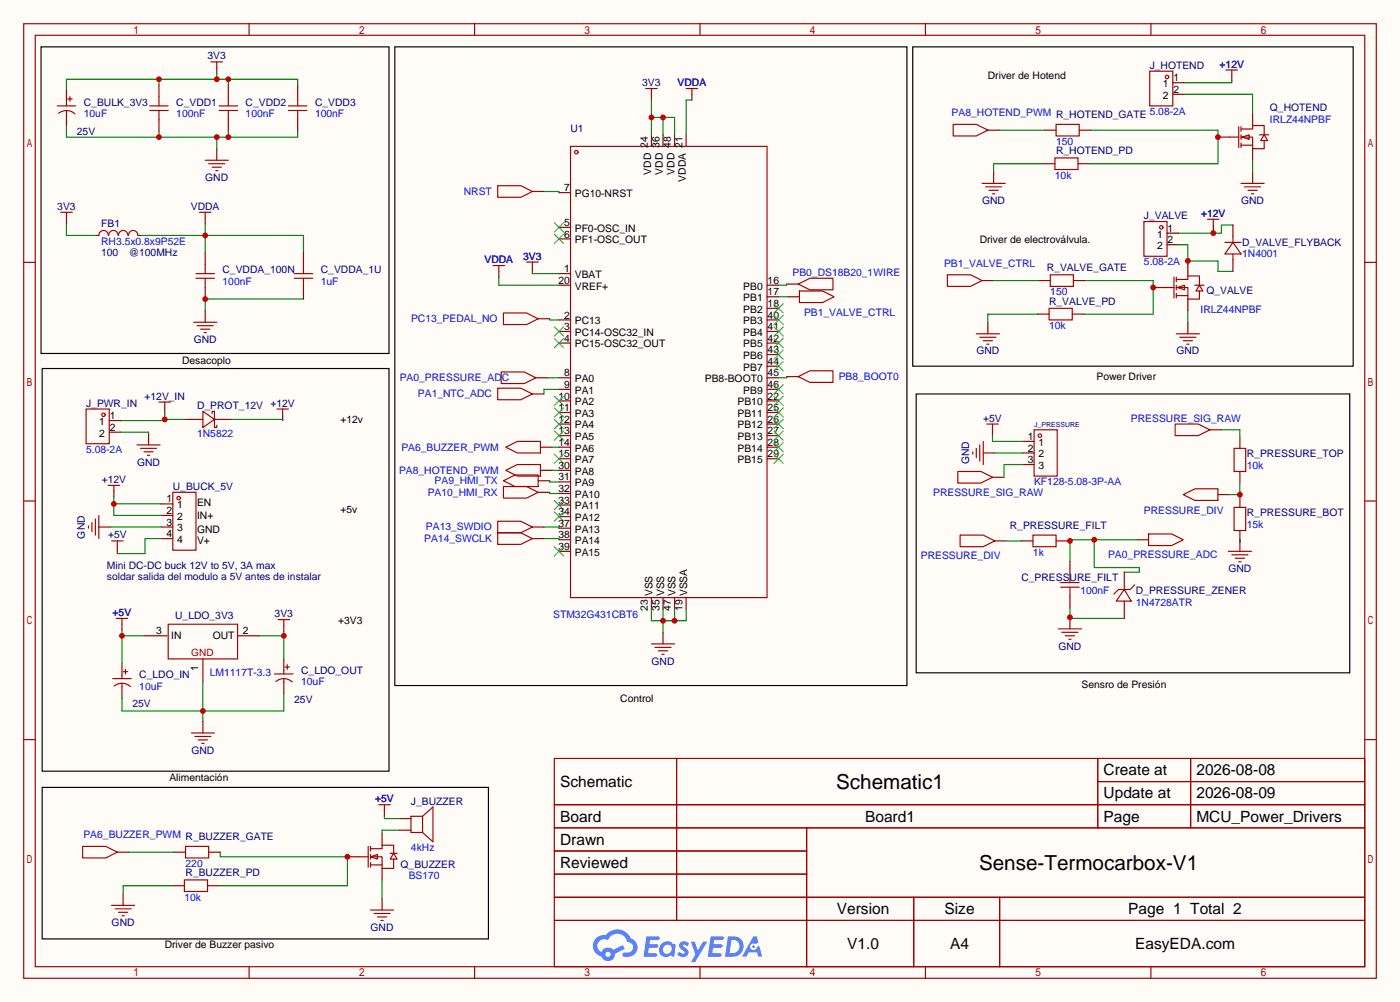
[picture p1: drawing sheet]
<svg xmlns="http://www.w3.org/2000/svg" width="308mm" height="220mm" viewBox="0 0 308 220" stroke-linecap="round" stroke-linejoin="round" font-family="sans-serif">
<path d="M0 0h307.6v220h-307.6z" fill="#fffcf7"/>
<g fill="none" stroke="#a10000" stroke-width=".25">
<path d="M5.2 5.2h297.2v209.6h-297.2zM7.7 7.7h292.1v204.5h-292.1zM54.7 5.2v2.5M104.3 5.2v2.5M153.8 5.2v2.5M203.3 5.2v2.5M252.9 5.2v2.5M5.2 57.6h2.5M299.8 57.6h2.6M5.2 110h2.5M299.8 110h2.6M5.2 162.4h2.5"/>
<path d="M121.8 166.5h178v45.7h-178zM121.8 176.7h178M148.7 166.5v35.6M241.2 166.5v15.2M241.2 171.6h58.6M261.6 166.5v15.2M299.8 162.4h2.6M121.8 181.7h178M121.8 186.8h55.4M121.8 197h178M121.8 191.9h55.4M177.2 181.7v30.5"/>
<path d="M200.8 197v15.2M219.6 197v15.2M54.7 212.2v2.6M104.3 212.2v2.6M121.8 202.1h178M153.8 212.2v2.6M203.3 212.2v2.6M252.9 212.2v2.6"/>
</g>
<g fill="#5487ff">
<path d="M149.5 206.9a1.3 1.3 0 0 1 1.9 .3l-.4 .6a.54 .54 0 0 0-1-.2l.2 .2a1.28 1.28 0 0 1 .8 2 1.53 1.53 0 0 1-2.2-.3l.5-.6 .8 .5a.31 .31 0 0 0 .3-.3 .31 .31 0 0 0-.2-.4 1.12 1.12 0 0 1-.7-1.8z"/>
<path d="M151.8 206.7h.8l.7 2 1.2-2h.9l-2.7 4.5h-.9l1-1.6z"/>
<path d="M142 205.5h2.3a.46 .46 0 0 1 .5 .1 .46 .46 0 0 1 .1 .5l-.3 .2h-1.8l-.1 1h1.6a.4 .4 0 0 1 .3 .4 .4 .4 0 0 1-.4 .4h-1.6l-.2 1.2 1.4-.1a.46 .46 0 0 1 .5 .1 .46 .46 0 0 1 .1 .5l-.4 .2h-2.6z"/>
<path d="M156.1 205.5h2.3a.47 .47 0 0 1 .5 .1 .47 .47 0 0 1 .1 .5l-.3 .2h-1.8l-.1 1h1.6a.4 .4 0 0 1 .4 .4 .4 .4 0 0 1-.5 .4h-1.6l-.2 1.1h1.4a.46 .46 0 0 1 .5 .1 .46 .46 0 0 1 .1 .5l-.4 .2h-2.6z"/>
<path d="M165.5 205.6h.8l.3 1.3-.6 .3a.75 .75 0 0 0-1.1 .3 .75 .75 0 0 0 .5 1.1 .75 .75 0 0 0 .9-.7l.5-.3 .6 2.4h-.8l-.3-.9h-1.8l-.5 .9h-1z"/>
<path d="M159.9 205.6l-.6 4.4h1.4a2.27 2.27 0 0 0 2.7-2.3 2.27 2.27 0 0 0-2.7-2.1zM160.7 206.3a1.5 1.5 0 0 1 1.8 1.6 1.5 1.5 0 0 1-1.9 1.3h-.3z"/>
<path d="M145.4 207.2a1.6 1.6 0 0 0-.4 2.3 1.6 1.6 0 0 0 2.3 .2l.8 .3 .3-2.4-.1-.3-.5-.1a1.58 1.58 0 0 0-2.4 0zM146 207.7a.98 .98 0 0 1 1.6 .4 .98 .98 0 0 1-1.1 1.3 .94 .94 0 0 1-.9-.7 .94 .94 0 0 1 .4-1z"/>
<path d="M131 206a2.37 2.37 0 0 0 1.1 4 1.54 1.54 0 0 0 1.8 1 1.54 1.54 0 0 0 1.2-1.6l2.2-1.1-.5-.8-2.1 1a1.57 1.57 0 0 0-2.6 .5 1.5 1.5 0 0 1-.7-2.1 1.5 1.5 0 0 1 2.2-.5 2.23 2.23 0 0 1 2.3-1.4 2.23 2.23 0 0 1 2 1.8 1.16 1.16 0 0 1 1.2 1.1 1.16 1.16 0 0 1-1.1 1.2h-.7a.47 .47 0 0 0-.5 .4 .47 .47 0 0 0 .4 .5 2.17 2.17 0 0 0 2.5-.9 2.17 2.17 0 0 0-.4-2.7l-.7-.4a3.2 3.2 0 0 0-5.5-.7l-1.1 .1zM133 209.5a.6 .6 0 0 1 1.2 0 .6 .6 0 0 1-1.2 0z"/>
<circle cx="165.6" cy="207.8" r=".28"/>
</g>
<g fill="none" stroke="#a10000" stroke-width=".25">
<path d="M46.4 13.6h2.5M47.6 13.6v1.3M32.9 24.3h4.1M32.9 23.2h4.1M34.9 21.2v2M34.9 24.3v2M45.1 35.2h5.1M45.8 35.9h3.6M46.6 36.7h2M47.4 37.5h.5M48.1 24.3h4.1M48.1 23.2h4.1"/>
<path d="M50.2 21.2v2M50.2 24.3v2M63.4 24.3h4M63.4 23.2h4M65.4 21.2v2M65.4 24.3v2M125.3 32.1h43.2v99.1h-43.2zM13.3 46.6h2.6M14.6 46.6v1.3M45.1 58v2.1M43.1 61.1h4M43.1 60.1h4"/>
<path d="M45.1 61.1v2"/>
<circle cx="126.6" cy="33.4" r=".38"/>
</g>
<g fill="none" stroke="#870000" stroke-width=".25">
<path d="M34.9 18.7v2.5M47.6 14.9v1.2M50.2 18.7v2.5M65.4 18.7v2.5M34.9 26.3v2.5M47.6 32.6v2.6M50.2 26.3v2.5M65.4 26.3v2.5M143.1 29.6v2.5M145.7 29.6v2.5M148.2 29.6v2.5M150.7 29.6v2.5"/>
<path d="M14.6 47.9v1.2M45.1 55.5v2.5M122.8 42.3h2.5M122.8 49.9h2.5M122.8 52.5h2.5M45.1 63.1v2.6M122.8 60.1h2.5M122.8 62.6h2.5M122.8 70.2h2.5M122.8 72.8h2.5M122.8 75.3h2.5M168.5 62.6h2.6"/>
<path d="M168.5 70.2h2.6M168.5 72.8h2.6M168.5 75.3h2.6M168.5 77.9h2.6M168.5 67.7h2.6M168.5 65.2h2.6M122.8 82.9h2.5M122.8 85.5h2.5M122.8 88h2.5M122.8 90.6h2.5M122.8 93.1h2.5M122.8 95.6h2.5"/>
<path d="M122.8 98.2h2.5M168.5 82.9h2.6M168.5 85.5h2.6M168.5 88h2.6M168.5 90.6h2.6M168.5 93.1h2.6M168.5 95.6h2.6M168.5 98.2h2.6M168.5 80.4h2.6M122.8 100.7h2.5M122.8 103.3h2.5M122.8 105.8h2.5"/>
<path d="M122.8 108.3h2.5M122.8 110.9h2.5M122.8 113.4h2.5M122.8 116h2.5M122.8 118.5h2.5M168.5 100.7h2.6M122.8 121h2.5M143.1 131.2v2.5M145.7 131.2v2.5M148.2 131.2v2.5M150.7 131.2v2.5"/>
</g>
<g fill="none" stroke="#3c3" stroke-width=".25">
<path d="M121.8 48.9l2 2M121.8 51.4l2 2.1M123.8 48.9l-2 2M123.8 51.4l-2 2.1M121.8 71.8l2 2M121.8 74.3l2 2M123.8 71.8l-2 2M123.8 74.3l-2 2M170.1 79.4l2 2M170.1 76.8l2 2.1M170.1 74.3l2 2M170.1 71.8l2 2"/>
<path d="M170.1 69.2l2 2M170.1 66.7l2 2M172.1 71.8l-2 2M172.1 79.4l-2 2M172.1 76.8l-2 2.1M172.1 74.3l-2 2M172.1 69.2l-2 2M172.1 66.7l-2 2M121.8 87l2 2M121.8 89.5l2 2.1M121.8 92.1l2 2M121.8 94.6l2 2"/>
<path d="M121.8 99.7l2 2M123.8 87l-2 2M123.8 89.5l-2 2.1M123.8 92.1l-2 2M123.8 94.6l-2 2M123.8 99.7l-2 2M170.1 99.7l2 2M170.1 97.2l2 2M170.1 94.6l2 2M170.1 92.1l2 2M170.1 89.5l2 2.1M170.1 87l2 2"/>
<path d="M170.1 84.5l2 2M172.1 99.7l-2 2M172.1 97.2l-2 2M172.1 94.6l-2 2M172.1 92.1l-2 2M172.1 89.5l-2 2.1M172.1 87l-2 2M172.1 84.5l-2 2M121.8 109.9l2 2M121.8 112.4l2 2M123.8 109.9l-2 2M123.8 112.4l-2 2"/>
<path d="M121.8 120l2 2M123.8 120l-2 2"/>
</g>
<path d="M34.9 17.4v1.3M47.6 16.1v1.3M50.2 17.4v1.3M65.4 18.7v-1.3h-50.8v2.5" fill="none" stroke="#008700" stroke-width=".25"/>
<g fill="#c00">
<circle cx="50.2" cy="17.4" r=".63"/>
<circle cx="47.6" cy="17.4" r=".63"/>
<circle cx="34.9" cy="17.4" r=".63"/>
</g>
<path d="M14.6 27.6v2.5h50.8v-1.3M34.9 28.8v1.3M47.6 30.1v2.5M50.2 28.8v1.3" fill="none" stroke="#008700" stroke-width=".25"/>
<g fill="#c00">
<circle cx="34.9" cy="30.1" r=".63"/>
<circle cx="47.6" cy="30.1" r=".63"/>
<circle cx="50.2" cy="30.1" r=".63"/>
</g>
<g fill="none" stroke="#a10000" stroke-width=".25">
<path d="M12.6 23.2h4M12.9 24.9a2.74 2.74 0 0 1 3.6 .1M14.6 22.5v.7M14.6 24.3v.7M14.9 21.7h1M15.4 21.2v1M21.7 51.7a1.01 1.01 0 0 1 1.1-1.1 1.01 1.01 0 0 1 1 1.1M23.9 51.7a1.01 1.01 0 0 1 1-1.1 1.01 1.01 0 0 1 1 1.1M26.1 51.7a1.01 1.01 0 0 1 1-1.1 1.01 1.01 0 0 1 1 1.1M28.2 51.7a1.01 1.01 0 0 1 1.1-1.1 1.01 1.01 0 0 1 1 1.1M43.8 46.6h2.6M45.1 46.6v1.3"/>
<path d="M24.8 149h4M25.1 150.6a2.74 2.74 0 0 1 3.6 .1M26.8 148.2v.8M26.8 150v.7M27.1 147.4h1M27.6 146.9v1.1M60.3 148h4.1M60.6 149.6a2.74 2.74 0 0 1 3.6 .1M62.4 147.2v.8M62.4 149v.7M62.6 146.4h1M63.1 145.9v1"/>
</g>
<path d="M14.6 19.9v2.6M14.6 25v2.6M21 51.7h.7M30.4 51.7h.7M45.1 47.9v1.2M26.8 145.7v2.5M26.8 150.7v2.6M62.4 144.7v2.5M62.4 149.7v2.6" fill="none" stroke="#870000" stroke-width=".25"/>
<path d="M14.6 49.1v2.6h6.4M31.1 51.7h35.6v3.8M45.1 49.1v6.4" fill="none" stroke="#008700" stroke-width=".25"/>
<circle cx="45.1" cy="51.7" r=".63" fill="#c00"/>
<path d="M66.7 55.5v2.5M45.1 68.2v2.5M66.7 63.1v2.6" fill="none" stroke="#870000" stroke-width=".25"/>
<path d="M66.7 58v2.1M42.5 70.7h5.1M43.3 71.5h3.6M44.1 72.3h2M44.8 73h.5M64.6 61.1h4.1M64.6 60.1h4.1M66.7 61.1v2" fill="none" stroke="#a10000" stroke-width=".25"/>
<path d="M66.7 65.7h-21.6v2.5" fill="none" stroke="#008700" stroke-width=".25"/>
<circle cx="45.1" cy="65.7" r=".63" fill="#c00"/>
<path d="M9 10.3h76.5v67.3h-76.5z" fill="none" stroke="#000" stroke-width=".25"/>
<path d="M143.1 20.7v1.3M172.8 62.4h2.6" fill="none" stroke="#870000" stroke-width=".25"/>
<path d="M141.9 19.4h2.5M143.1 19.4v1.3M175.4 62.4l2.5-1.3h5.1v2.5h-5.1z" fill="none" stroke="#a10000" stroke-width=".25"/>
<path d="M143.1 25.8h5.1v3.8M143.1 22v7.6M145.7 25.8v3.8" fill="none" stroke="#008700" stroke-width=".25"/>
<g fill="#c00">
<circle cx="145.7" cy="25.8" r=".63"/>
<circle cx="143.1" cy="25.8" r=".63"/>
</g>
<path d="M145.7 138.8v2.6" fill="none" stroke="#870000" stroke-width=".25"/>
<path d="M143.1 141.4h5.1M143.9 142.1h3.5M144.7 142.9h2M145.4 143.6h.5" fill="none" stroke="#a10000" stroke-width=".25"/>
<path d="M143.1 133.7v2.6h7.6v-2.6M145.7 133.7v5.1M148.2 133.7v2.6" fill="none" stroke="#008700" stroke-width=".25"/>
<g fill="#c00">
<circle cx="145.7" cy="136.3" r=".63"/>
<circle cx="148.2" cy="136.3" r=".63"/>
</g>
<g fill="none" stroke="#870000" stroke-width=".25">
<path d="M257.7 18.2h2.5M152 20.7v1.3M257.7 20.7h2.5M109.6 59.6v1.2M117 58.8v1.3M256.4 51.2h2.6M256.4 53.7h2.6M24 92.3h2.5M24 94.9h2.5M32.6 95.1v2.6M36.2 89.5v1.3M118.2 105.5h2.6"/>
<path d="M118.2 108.1h2.6"/>
</g>
<g fill="none" stroke="#a10000" stroke-width=".25">
<path d="M150.7 19.4h2.6M152 19.4v1.3M252.6 15.6h5.1v7.6h-5.1zM108.3 58.3h2.6M109.6 58.3v1.3M115.7 57.5h2.5M117 57.5v1.3M251.3 48.6h5.1v7.7h-5.1zM18.9 89.8h5.1v7.6h-5.1zM30.1 97.7h5.1M30.9 98.4h3.5M31.6 99.2h2.1"/>
<path d="M32.4 99.9h.5M34.9 88.3h2.6M36.2 88.3v1.2M110.6 105.5l2.6-1.2h5v2.5h-5zM110.6 106.8h5.1l2.5 1.3-2.5 1.2h-5.1z"/>
<circle cx="256.4" cy="16.9" r=".38"/>
<circle cx="255.1" cy="49.9" r=".38"/>
<circle cx="22.7" cy="91.1" r=".38"/>
</g>
<path d="M152 22h-1.3v7.6M109.6 60.8v1.8h13.2M117 60.1h5.8M36.2 90.8v1.5h-9.7M36.2 92.1h4.6" fill="none" stroke="#008700" stroke-width=".25"/>
<circle cx="36.2" cy="92.1" r=".63" fill="#c00"/>
<g fill="none" stroke="#870000" stroke-width=".25">
<path d="M117 42h2.5M118.2 70h2.6M40.8 92.1h2.5M48.4 92.1h2.5M62.1 91.1v1.2M172.8 82.7h2.6M25 107.8v1.3M35.4 115.7h2.6M35.4 118.2h2.6M35.4 110.6h2.6M35.4 113.2h2.6M117 115.7h2.5"/>
<path d="M117 118.2h2.5M31.6 139.6h5.1M52.2 139.6h4.8M44.6 144.7v5"/>
</g>
<g fill="none" stroke="#a10000" stroke-width=".25">
<path d="M109.3 40.8h5.1l2.6 1.2-2.6 1.3h-5.1zM110.6 68.7h5.1l2.5 1.3-2.5 1.2h-5.1zM43.3 92.1h1.3M44.6 90.3l2.5 1.8-2.5 1.8zM46.6 90.8v-.5h.5v3.6h.5v-.6M47.1 92.1h1.3M60.8 89.8h2.6M62.1 89.8v1.3M175.4 82.7l2.5-1.3h5.1v2.5h-5.1zM23.7 106.6h2.6M25 106.6v1.2M38 108.1h5.1v12.7h-5.1z"/>
<path d="M109.3 114.4h5.1l2.6 1.3-2.6 1.3h-5.1zM109.3 117h5.1l2.6 1.2-2.6 1.3h-5.1zM37 137h15.2v7.7h-15.2z"/>
<circle cx="39.2" cy="109.3" r=".38"/>
</g>
<path d="M9.3 80.9h76.2v88.4h-76.2z" fill="none" stroke="#000" stroke-width=".25"/>
<path d="M26.5 94.9h6.1v.2M50.9 92.1h11.2v.2M25 109.1v4.1h10.4M25 110.6h10.4" fill="none" stroke="#008700" stroke-width=".25"/>
<circle cx="25" cy="110.6" r=".63" fill="#c00"/>
<path d="M21.7 115.7h2.6M25.8 120v1.3M26.8 137v1.3" fill="none" stroke="#870000" stroke-width=".25"/>
<path d="M19.4 115.4v.6M20.2 114.7v2M21 113.9v3.6M21.7 113.2v5M24.5 118.7h2.6M25.8 118.7v1.3M25.5 135.8h2.6M26.8 135.8v1.2" fill="none" stroke="#a10000" stroke-width=".25"/>
<path d="M24.3 115.7h11.1M35.4 118.2h-3.5v3.3h-6.1v-.2M26.8 139.6h4.8M26.8 138.3v7.4" fill="none" stroke="#008700" stroke-width=".25"/>
<circle cx="26.8" cy="139.6" r=".63" fill="#c00"/>
<path d="M62.4 137.3v1.3" fill="none" stroke="#870000" stroke-width=".25"/>
<path d="M61.1 136h2.5M62.4 136v1.3" fill="none" stroke="#a10000" stroke-width=".25"/>
<path d="M57 139.6h5.4M62.4 138.6v6.1" fill="none" stroke="#008700" stroke-width=".25"/>
<circle cx="62.4" cy="139.6" r=".63" fill="#c00"/>
<path d="M44.6 158.4v2.5" fill="none" stroke="#870000" stroke-width=".25"/>
<path d="M42 160.9h5.1M42.8 161.7h3.6M43.6 162.4h2M44.3 163.2h.5" fill="none" stroke="#a10000" stroke-width=".25"/>
<path d="M44.6 149.7v8.7M62.4 152.3v3.8h-35.6v-2.8" fill="none" stroke="#008700" stroke-width=".25"/>
<circle cx="44.6" cy="156.1" r=".63" fill="#c00"/>
<path d="M86.7 10.3h112.6v140.2h-112.6zM200.5 10.3h96.8v70.1h-96.8z" fill="none" stroke="#000" stroke-width=".25"/>
<g fill="none" stroke="#a10000" stroke-width=".25">
<path d="M269.4 15.4h2.5M270.6 15.4v1.2M270.1 30.1h2.1M272.2 27.8v4.6M272.7 28.3h2.5v-.7h2.5v2M272.7 30.1h2.5v2.5h2.5v-1.7M272.7 31.9h2.5M272.7 27.8v1M272.7 29.6v1M272.7 31.4v1M272.9 30.1l1.5-.5v1zM276.7 29.6h2.1"/>
<path d="M277.7 29.6l.8 1.3h-1.5zM265.3 48.1h2.5M266.6 48.1v1.3M255.9 63.1h2M257.9 60.8v4.6M258.4 61.3h2.6v-.7h2.5v2M258.4 63.1h2.6v2.6h2.5v-1.8M258.4 64.9h2.6M258.4 60.8v1M258.4 62.6v1M258.4 64.4v1M258.7 63.1l1.5-.5v1z"/>
<path d="M262.5 62.6h2M263.5 62.6l.8 1.3h-1.5z"/>
</g>
<path d="M270.6 16.6v1.3M267.6 30.1h2.5M275.2 25v2.6M275.2 32.6v2.6M261 58v2.6M266.6 49.4v1.3M253.4 63.1h2.5M261 65.7v2.5" fill="none" stroke="#870000" stroke-width=".25"/>
<path d="M270.6 17.9v.3h-10.4M266.6 50.7v.5M270.9 49.4h-2.5v1.8h-9.4" fill="none" stroke="#008700" stroke-width=".25"/>
<circle cx="266.6" cy="51.2" r=".63" fill="#c00"/>
<path d="M259 53.7h2v4.3M261 57.3h6.6v2.3h3.3" fill="none" stroke="#008700" stroke-width=".25"/>
<circle cx="261" cy="57.3" r=".63" fill="#c00"/>
<path d="M219.6 28.6h9.9M229.2 35.9h-10.9v1.8M239.6 28.6h28v7.3h-28.2M260.2 20.7h15v4.3M275.2 35.2v2.5M218.3 61.6h9.9M228 69h-11v1.7M261 68.2v2.5M121.3 103.3h1.5M28.3 187.1h9.9M38 194.4h-10.9v1.8" fill="none" stroke="#008700" stroke-width=".25"/>
<g fill="none" stroke="#870000" stroke-width=".25">
<path d="M217 28.6h2.6M218.3 37.7v2.6M229.2 35.9h2.6M229.5 28.6h2.5M236.9 35.9h2.5M237.1 28.6h2.5M275.2 37.7v2.6M173.1 65.2h2.5M215.8 61.6h2.5M217 70.7v2.6M228 69h2.5M228.2 61.6h2.6"/>
<path d="M235.6 69h2.5M235.8 61.6h2.6M261 70.7v2.6M118.7 98.2h2.6M272.4 95.9v2.5M118.7 103.3h2.6M272.4 103.5v2.5M25.8 187.1h2.5M27.1 196.2v2.6M38 194.4h2.5M38.2 187.1h2.6M45.6 194.4h2.5"/>
<path d="M45.8 187.1h2.6M83.9 197.2v2.6"/>
</g>
<g fill="none" stroke="#a10000" stroke-width=".25">
<path d="M209.4 27.3h5.1l2.5 1.3-2.5 1.2h-5.1zM231.8 34.7h5.1v2.5h-5.1zM232 27.3h5.1v2.5h-5.1zM215.8 40.3h5.1M216.5 41h3.6M217.3 41.8h2M218.1 42.5h.5M272.7 40.3h5M273.4 41h3.6M274.2 41.8h2M275 42.5h.5M175.6 63.9h5.1l2.6 1.3-2.6 1.2h-5.1z"/>
<path d="M208.2 60.3h5l2.6 1.3-2.6 1.3h-5zM214.5 73.3h5.1M215.3 74h3.5M216 74.8h2.1M216.8 75.6h.5M230.5 67.7h5.1v2.5h-5.1zM230.8 60.3h5v2.6h-5zM258.4 73.3h5.1M259.2 74h3.6M260 74.8h2M260.7 75.6h.5M111.1 98.2l2.6-1.3h5v2.5h-5z"/>
<path d="M271.1 98.4h2.6v5.1h-2.6zM111.1 103.3l2.6-1.3h5v2.5h-5zM18.2 185.8h5l2.6 1.3-2.6 1.2h-5zM24.5 198.8h5.1M25.3 199.5h3.5M40.5 193.2h5.1v2.5h-5.1zM40.8 185.8h5v2.5h-5zM81.4 199.8h5.1M26 200.3h2.1M26.8 201h.5M82.2 200.5h3.5M82.9 201.3h2.1"/>
<path d="M83.7 202.1h.5"/>
</g>
<circle cx="267.6" cy="30.1" r=".63" fill="#c00"/>
<path d="M238.4 61.6h15v7.4h-15.3" fill="none" stroke="#008700" stroke-width=".25"/>
<circle cx="253.4" cy="63.1" r=".63" fill="#c00"/>
<path d="M171.1 65.2h2M48.4 187.1v1h27.9v6.3h-28.2" fill="none" stroke="#008700" stroke-width=".25"/>
<path d="M270.9 49.4v2.5M270.9 57v2.6M76.3 188.1h2.6M83.9 183v2.5" fill="none" stroke="#870000" stroke-width=".25"/>
<g fill="none" stroke="#a10000" stroke-width=".25">
<path d="M269.1 53.2h3.6M270.9 53.2l1.8 2.6h-3.6zM270.9 51.9v1.3M270.9 55.8v1.2M78.9 188.1h2M80.9 185.8v4.6M81.4 188.1l1.5-.5v1zM81.4 188.1h2.5v2.5h2.6v-2M81.4 186.3h2.5v-.8h2.6v1.8M81.4 189.9h2.5M81.4 185.8v1M81.4 187.6v1"/>
<path d="M81.4 189.4v1M85.7 187.3h1.5M86.5 187.3l.7 1.3h-1.5z"/>
</g>
<circle cx="76.3" cy="188.1" r=".63" fill="#c00"/>
<g fill="none" stroke="#870000" stroke-width=".25">
<path d="M216 99.4h2.6M218.1 94.4v1.2M224.7 96.9h2.5M224.7 99.4h2.5M265.8 94.4h2.6M218.1 104.8h2.5M218.6 118.7h2.5M224.4 118.7h2.5M224.7 102h2.5M232 118.7h2.6M267.6 108.6h2.5M272.4 108.8v2.6"/>
<path d="M272.4 116.5v4.5M84.5 177.9v1.3M87.8 179.7h2.5M83.9 190.6v2.6M87.8 182.2h2.5"/>
</g>
<path d="M121.3 98.2h1.5M218.1 95.6v1.3h6.6M218.6 99.4h6.1M268.4 94.4h4v1.5M224.7 102h-4.1v2.8M270.1 108.6h2.3M272.4 106v2.8M272.4 118.5v.5M84.5 179.2v.5h3.3M83.9 193.2v4M87.8 182.2h-3.9v.8" fill="none" stroke="#008700" stroke-width=".25"/>
<g fill="none" stroke="#a10000" stroke-width=".25">
<path d="M213.7 99.2v.5M214.5 98.4v2.1M215.3 97.7v3.5M216 96.9v5.1M216.8 93.1h2.5M218.1 93.1v1.3M227.2 94.4h5.1v10.1h-5.1zM258.2 93.1h5.1l2.5 1.3-2.5 1.2h-5.1zM210.4 103.5h5.1l2.6 1.3-2.6 1.2h-5.1zM210.9 117.5h5.1l2.6 1.2-2.6 1.3h-5.1zM226.9 117.5h5.1v2.5h-5.1zM260 108.6l2.5-1.3h5.1v2.6h-5.1z"/>
<path d="M271.1 111.4h2.6v5.1h-2.6zM269.9 121h5.1M270.6 121.8h3.6M271.4 122.6h2M272.2 123.3h.5M83.2 176.7h2.5M84.5 176.7v1.2M92.8 179.2l2.3-2v7.6l-2.3-2M92.8 179.2v3.6M92.8 179.2h-2.5v3.6h2.5"/>
<circle cx="228.5" cy="95.6" r=".38"/>
</g>
<path d="M9.3 172.8h98v33.3h-98z" fill="none" stroke="#000" stroke-width=".25"/>
<circle cx="272.4" cy="108.6" r=".63" fill="#c00"/>
<path d="M249.8 118.5h2.5" fill="none" stroke="#870000" stroke-width=".25"/>
<path d="M252.3 117.2h5.1l2.6 1.3-2.6 1.3h-5.1z" fill="none" stroke="#a10000" stroke-width=".25"/>
<path d="M221.1 118.7h3.3M234.6 118.7h.5M240.4 118.5v6.1h9.9v1h-3.3M249.8 118.5h-14.7v4.8" fill="none" stroke="#008700" stroke-width=".25"/>
<g fill="#c00">
<circle cx="235.1" cy="118.7" r=".63"/>
<circle cx="240.4" cy="118.5" r=".63"/>
</g>
<path d="M232.5 138h5.1M233 128.9h4.1M233 127.9h4.1M233.3 138.8h3.6M234.1 139.6h2M235.1 125.9v2M235.1 128.9v2M234.8 140.3h.5" fill="none" stroke="#a10000" stroke-width=".25"/>
<path d="M235.1 123.3v2.6M235.1 130.9v2.6M235.1 135.5v2.5" fill="none" stroke="#870000" stroke-width=".25"/>
<path d="M235.1 133.5v2.3h11.9" fill="none" stroke="#008700" stroke-width=".25"/>
<circle cx="235.1" cy="135.5" r=".63" fill="#c00"/>
<path d="M117 86.5h2.5M117.7 82.9h2.6M247 125.6v3.8M247 132v3.8" fill="none" stroke="#870000" stroke-width=".25"/>
<path d="M109.3 85.2h5.1l2.6 1.3-2.6 1.3h-5.1zM110.1 81.7h5.1l2.5 1.2-2.5 1.3h-5.1zM247 129.4l1.5 2.6h-3.3zM249.3 128.4l-1 1h-2.6l-1 1" fill="none" stroke="#a10000" stroke-width=".25"/>
<path d="M119.5 42h3.3v.3M120.8 70v.2h2M172.8 62.4v.2h-1.7M120.3 82.9h2.5M122.8 85.5h-3.3v1M172.8 82.7v.2h-1.7M119.5 115.7h3.3v.3M119.5 118.2h3.3v.3M120.8 105.5v.3h2M120.8 108.1v.2h2" fill="none" stroke="#008700" stroke-width=".25"/>
<path d="M201.3 86.5h95.2v61.2h-95.2z" fill="none" stroke="#000" stroke-width=".25"/>
<g font-size="4.5">
<text x="183.7" y="173.3">Schematic1</text>
<text x="215.1" y="191.1">Sense-Termocarbox-V1</text>
</g>
<g font-size="3.4">
<text x="123.1" y="172.7">Schematic</text>
<text x="242.5" y="170.2">Create at</text>
<text x="262.9" y="170.2">2026-08-08</text>
<text x="242.5" y="175.3">Update at</text>
<text x="262.9" y="175.3">2026-08-09</text>
<text x="123.1" y="180.4">Board</text>
<text x="123.1" y="185.4">Drawn</text>
<text x="190.1" y="180.4">Board1</text>
<text x="242.5" y="180.4">Page</text>
<text x="262.9" y="180.4">MCU_Power_Drivers</text>
<text x="123.1" y="190.5">Reviewed</text>
<text x="183.9" y="200.7">Version</text>
<text x="207.5" y="200.7">Size</text>
<text x="247.9" y="200.7">Page 1 Total 2</text>
<text x="186.1" y="208.3">V1.0</text>
<text x="208.8" y="208.3">A4</text>
<text x="249.4" y="208.3">EasyEDA.com</text>
</g>
<g font-size="2.3" fill="#000080">
<text x="45.6" y="13">3V3</text>
<text x="252.6" y="15.1">J_HOTEND</text>
<text x="268" y="14.8">+12V</text>
<text x="18.4" y="23.2">C_BULK_3V3</text>
<text x="38.7" y="23.2">C_VDD1</text>
<text x="54" y="23.2">C_VDD2</text>
<text x="69.2" y="23.2">C_VDD3</text>
<text x="141.1" y="18.9">3V3</text>
<text x="148.9" y="18.9">VDDA</text>
<text x="16.9" y="29.6">25V</text>
<text x="125.3" y="29">U1</text>
<text x="279" y="24.5">Q_HOTEND</text>
<text x="232" y="33.9">R_HOTEND_PD</text>
<text x="45.1" y="39.7">GND</text>
<text x="12.6" y="46.1">3V3</text>
<text x="41.9" y="46.1">VDDA</text>
<text x="215.8" y="44.8">GND</text>
<text x="263.9" y="47.6">+12V</text>
<text x="272.7" y="44.8">GND</text>
<text x="22.2" y="49.9">FB1</text>
<text x="251.3" y="48.1">J_VALVE</text>
<text x="272.9" y="53.9">D_VALVE_FLYBACK</text>
<text x="22.2" y="56.2">100</text>
<text x="28.3" y="56.2">@100MHz</text>
<text x="106.5" y="57.7">VDDA</text>
<text x="114.9" y="57">3V3</text>
<text x="230" y="59.5">R_VALVE_GATE</text>
<text x="48.9" y="60">C_VDDA_100N</text>
<text x="70.5" y="60">C_VDDA_1U</text>
<text x="265" y="64.6">Q_VALVE</text>
<text x="230.5" y="66.9">R_VALVE_PD</text>
<text x="42.6" y="75.3">GND</text>
<text x="214.5" y="77.8">GND</text>
<text x="258.5" y="77.8">GND</text>
<text x="18.9" y="89.2">J_PWR_IN</text>
<text x="31.7" y="87.7">+12V_IN</text>
<text x="43.3" y="89.8">D_PROT_12V</text>
<text x="59.4" y="89.2">+12V</text>
<text x="216" y="92.5">+5V</text>
<text x="212.9" y="102" transform="rotate(-90 212.9 102)">GND</text>
<text x="273.9" y="100.4">R_PRESSURE_TOP</text>
<text x="22.3" y="106">+12V</text>
<text x="30.1" y="102.2">GND</text>
<text x="38" y="107.5">U_BUCK_5V</text>
<text x="273.9" y="113.4">R_PRESSURE_BOT</text>
<text x="18.6" y="118.2" transform="rotate(-90 18.6 118.2)">GND</text>
<text x="23.7" y="118.2">+5V</text>
<text x="221.9" y="116.2">R_PRESSURE_FILT</text>
<text x="23.5" y="124.8">Mini DC-DC buck 12V to 5V, 3A max</text>
<text x="269.9" y="125.6">GND</text>
<text x="23.5" y="127.3">soldar salida del modulo a 5V antes de instalar</text>
<text x="224.4" y="127.6">C_PRESSURE_FILT</text>
<text x="249.6" y="130.4">D_PRESSURE_ZENER</text>
<text x="24.7" y="135.2">+5V</text>
<text x="38.5" y="136">U_LDO_3V3</text>
<text x="60.3" y="135.5">3V3</text>
<text x="232.6" y="142.6">GND</text>
<text x="30.6" y="148.9">C_LDO_IN</text>
<text x="66.2" y="147.9">C_LDO_OUT</text>
<text x="143.2" y="145.9">GND</text>
<text x="29.1" y="155.3">25V</text>
<text x="64.6" y="154.3">25V</text>
<text x="42.1" y="165.4">GND</text>
<text x="82.4" y="176.1">+5V</text>
<text x="90.3" y="176.6">J_BUZZER</text>
<text x="88" y="190.6">Q_BUZZER</text>
<text x="40.8" y="192.4">R_BUZZER_PD</text>
<text x="24.5" y="203.3">GND</text>
<text x="81.4" y="204.3">GND</text>
</g>
<g font-size="2.3">
<text x="217" y="17.4">Driver de Hotend</text>
<text x="257.8" y="17.9">1</text>
<text x="255.5" y="19.1">1</text>
<text x="255.5" y="21.7">2</text>
<text x="257.8" y="20.4">2</text>
<text x="142.3" y="32.5" transform="rotate(-90 142.3 32.5)">24</text>
<text x="144.9" y="32.5" transform="rotate(-90 144.9 32.5)">36</text>
<text x="147.4" y="32.5" transform="rotate(-90 147.4 32.5)">48</text>
<text x="150" y="32.5" transform="rotate(-90 150 32.5)">21</text>
<text x="124" y="42">7</text>
<text x="143.1" y="38.3" transform="rotate(-90 143.1 38.3)">VDD</text>
<text x="145.6" y="38.3" transform="rotate(-90 145.6 38.3)">VDD</text>
<text x="148.2" y="38.3" transform="rotate(-90 148.2 38.3)">VDD</text>
<text x="150.7" y="39.9" transform="rotate(-90 150.7 39.9)">VDDA</text>
<text x="126.3" y="43.3">PG10-NRST</text>
<text x="124" y="49.6">5</text>
<text x="124" y="52.1">6</text>
<text x="126.3" y="50.9">PF0-OSC_IN</text>
<text x="126.3" y="53.4">PF1-OSC_OUT</text>
<text x="215.3" y="53.4">Driver de electroválvula.</text>
<text x="254.2" y="52.1">1</text>
<text x="256.5" y="50.9">1</text>
<text x="256.5" y="53.4">2</text>
<text x="124" y="59.8">1</text>
<text x="254.2" y="54.7">2</text>
<text x="122.7" y="62.3">20</text>
<text x="126.3" y="61">VBAT</text>
<text x="126.3" y="63.6">VREF+</text>
<text x="163.3" y="63.6">PB0</text>
<text x="168.7" y="64.8">17</text>
<text x="168.7" y="62.3">16</text>
<text x="124" y="69.9">2</text>
<text x="126.3" y="71.2">PC13</text>
<text x="163.3" y="71.2">PB3</text>
<text x="163.3" y="68.7">PB2</text>
<text x="163.3" y="66.1">PB1</text>
<text x="168.7" y="69.9">40</text>
<text x="168.7" y="67.4">18</text>
<text x="124" y="72.5">3</text>
<text x="124" y="75">4</text>
<text x="126.3" y="73.7">PC14-OSC32_IN</text>
<text x="126.3" y="76.3">PC15-OSC32_OUT</text>
<text x="163.3" y="76.3">PB5</text>
<text x="163.3" y="73.7">PB4</text>
<text x="168.7" y="77.5">43</text>
<text x="168.7" y="75">42</text>
<text x="168.7" y="72.5">41</text>
<text x="40" y="79.8">Desacoplo</text>
<text x="124" y="82.6">8</text>
<text x="126.3" y="83.9">PA0</text>
<text x="154.9" y="83.9">PB8-BOOT0</text>
<text x="163.3" y="81.4">PB7</text>
<text x="163.3" y="78.8">PB6</text>
<text x="168.7" y="82.6">45</text>
<text x="168.7" y="80.1">44</text>
<text x="240.9" y="83.4">Power Driver</text>
<text x="122.7" y="87.7">10</text>
<text x="124" y="85.2">9</text>
<text x="126.3" y="86.4">PA1</text>
<text x="126.3" y="89">PA2</text>
<text x="162" y="89">PB10</text>
<text x="163.3" y="86.4">PB9</text>
<text x="168.7" y="87.7">22</text>
<text x="168.7" y="85.2">46</text>
<text x="21.8" y="93.3">1</text>
<text x="21.8" y="95.8">2</text>
<text x="24.1" y="92">1</text>
<text x="24.1" y="94.6">2</text>
<text x="74.8" y="92.8">+12v</text>
<text x="122.7" y="90.2">11</text>
<text x="122.7" y="92.8">12</text>
<text x="122.7" y="95.3">13</text>
<text x="126.3" y="91.5">PA3</text>
<text x="126.3" y="94.1">PA4</text>
<text x="162" y="94.1">PB12</text>
<text x="162" y="91.5">PB11</text>
<text x="168.7" y="95.3">27</text>
<text x="168.7" y="92.8">26</text>
<text x="168.7" y="90.2">25</text>
<text x="122.7" y="97.9">14</text>
<text x="122.7" y="100.4">15</text>
<text x="126.3" y="96.6">PA5</text>
<text x="126.3" y="99.1">PA6</text>
<text x="126.3" y="101.7">PA7</text>
<text x="162" y="101.7">PB15</text>
<text x="162" y="99.1">PB14</text>
<text x="162" y="96.6">PB13</text>
<text x="168.7" y="100.4">29</text>
<text x="168.7" y="97.9">28</text>
<text x="225.8" y="96.6">1</text>
<text x="225.8" y="99.1">2</text>
<text x="225.8" y="101.7">3</text>
<text x="228.1" y="97.9">1</text>
<text x="228.1" y="100.4">2</text>
<text x="122.7" y="102.9">30</text>
<text x="122.7" y="105.5">31</text>
<text x="126.3" y="104.2">PA8</text>
<text x="126.3" y="106.8">PA9</text>
<text x="228.1" y="102.9">3</text>
<text x="36.6" y="110.3">1</text>
<text x="36.6" y="112.8">2</text>
<text x="38.9" y="111.6">1</text>
<text x="43.3" y="111.1">EN</text>
<text x="43.3" y="113.9">IN+</text>
<text x="74.8" y="112.6">+5v</text>
<text x="122.7" y="108">32</text>
<text x="122.7" y="110.6">33</text>
<text x="122.7" y="113.1">34</text>
<text x="126.3" y="109.3">PA10</text>
<text x="126.3" y="111.8">PA11</text>
<text x="36.6" y="115.4">3</text>
<text x="36.6" y="117.9">4</text>
<text x="38.9" y="114.1">2</text>
<text x="38.9" y="116.7">3</text>
<text x="38.9" y="119.2">4</text>
<text x="43.3" y="116.9">GND</text>
<text x="43.3" y="119.5">V+</text>
<text x="122.7" y="115.6">37</text>
<text x="122.7" y="118.2">38</text>
<text x="126.3" y="114.4">PA12</text>
<text x="126.3" y="116.9">PA13</text>
<text x="126.3" y="119.5">PA14</text>
<text x="122.7" y="120.7">39</text>
<text x="126.3" y="122">PA15</text>
<text x="143.3" y="130.9" transform="rotate(-90 143.3 130.9)">VSS</text>
<text x="145.9" y="130.9" transform="rotate(-90 145.9 130.9)">VSS</text>
<text x="148.4" y="130.9" transform="rotate(-90 148.4 130.9)">VSS</text>
<text x="151" y="130.9" transform="rotate(-90 151 130.9)">VSSA</text>
<text x="74.3" y="137">+3V3</text>
<text x="142.3" y="134.1" transform="rotate(-90 142.3 134.1)">23</text>
<text x="144.9" y="134.1" transform="rotate(-90 144.9 134.1)">35</text>
<text x="147.4" y="134.1" transform="rotate(-90 147.4 134.1)">47</text>
<text x="150" y="134.1" transform="rotate(-90 150 134.1)">19</text>
<text x="34.3" y="139.3">3</text>
<text x="37.6" y="140.3">IN</text>
<text x="46.7" y="140.3">OUT</text>
<text x="53.3" y="139.3">2</text>
<text x="43.5" y="147.3" transform="rotate(-90 43.5 147.3)">1</text>
<text x="136.3" y="154">Control</text>
<text x="237.6" y="151">Sensro de Presión</text>
<text x="37.2" y="171.5">Alimentación</text>
<text x="36.2" y="208.1">Driver de Buzzer pasivo</text>
</g>
<g font-size="2.3" fill="#00f">
<text x="18.4" y="25.7">10uF</text>
<text x="38.7" y="25.7">100nF</text>
<text x="54" y="25.7">100nF</text>
<text x="69.2" y="25.7">100nF</text>
<text x="209.1" y="25.5">PA8_HOTEND_PWM R_HOTEND_GATE 5.08-2A</text>
<text x="279" y="27">IRLZ44NPBF</text>
<text x="232" y="31.8">150</text>
<text x="231.8" y="39.2">10k</text>
<text x="101.9" y="42.8">NRST</text>
<text x="22.2" y="53.7">RH3.5x0.8x9P52E</text>
<text x="207.4" y="58.5">PB1_VALVE_CTRL</text>
<text x="251.3" y="58.3">5.08-2A</text>
<text x="272.9" y="56.5">1N4001</text>
<text x="48.9" y="62.6">100nF</text>
<text x="70.5" y="62.6">1uF</text>
<text x="174.1" y="60.5">PB0_DS18B20_1WIRE</text>
<text x="230.8" y="64.9">150</text>
<text x="90.3" y="70.7">PC13_PEDAL_NO</text>
<text x="176.7" y="69.4">PB1_VALVE_CTRL</text>
<text x="263.8" y="68.7">IRLZ44NPBF</text>
<text x="230.5" y="72.2">10k</text>
<text x="87.8" y="83.7">PA0_PRESSURE_ADC</text>
<text x="184.3" y="83.4">PB8_BOOT0</text>
<text x="91.8" y="87.2">PA1_NTC_ADC</text>
<text x="43.3" y="95.8">1N5822</text>
<text x="248.5" y="92.5">PRESSURE_SIG_RAW</text>
<text x="18.9" y="99.4">5.08-2A</text>
<text x="88.2" y="98.9">PA6_BUZZER_PWM</text>
<text x="87.7" y="104">PA8_HOTEND_PWM</text>
<text x="95.5" y="106.3">PA9_HMI_TX</text>
<text x="227.2" y="106.5">KF128-5.08-3P-AA</text>
<text x="273.9" y="103">10k</text>
<text x="94" y="108.8">PA10_HMI_RX</text>
<text x="205" y="108.8">PRESSURE_SIG_RAW</text>
<text x="251.3" y="112.9">PRESSURE_DIV</text>
<text x="93.2" y="119">PA14_SWCLK</text>
<text x="93.6" y="116.4">PA13_SWDIO</text>
<text x="273.9" y="115.9">15k</text>
<text x="202.3" y="122.8">PRESSURE_DIV</text>
<text x="226.9" y="122">1k</text>
<text x="243.5" y="122.5">PA0_PRESSURE_ADC</text>
<text x="237.4" y="130.4">100nF</text>
<text x="121.5" y="135.7">STM32G431CBT6</text>
<text x="249.6" y="132.9">1N4728ATR</text>
<text x="46.1" y="148.4">LM1117T-3.3</text>
<text x="30.6" y="151.5">10uF</text>
<text x="66.2" y="150.5">10uF</text>
<text x="18.3" y="184">PA6_BUZZER_PWM R_BUZZER_GATE</text>
<text x="40.8" y="190.3">220</text>
<text x="90.3" y="186.8">4kHz</text>
<text x="40.5" y="197.7">10k</text>
<text x="89.8" y="192.9">BS170</text>
</g>
<text font-size="2.2" fill="#a00000" x="42" y="143.9">GND</text>
<text font-size="1.5" fill="#000080" x="227.2" y="93.8">J_PRESSURE</text>
</svg>
